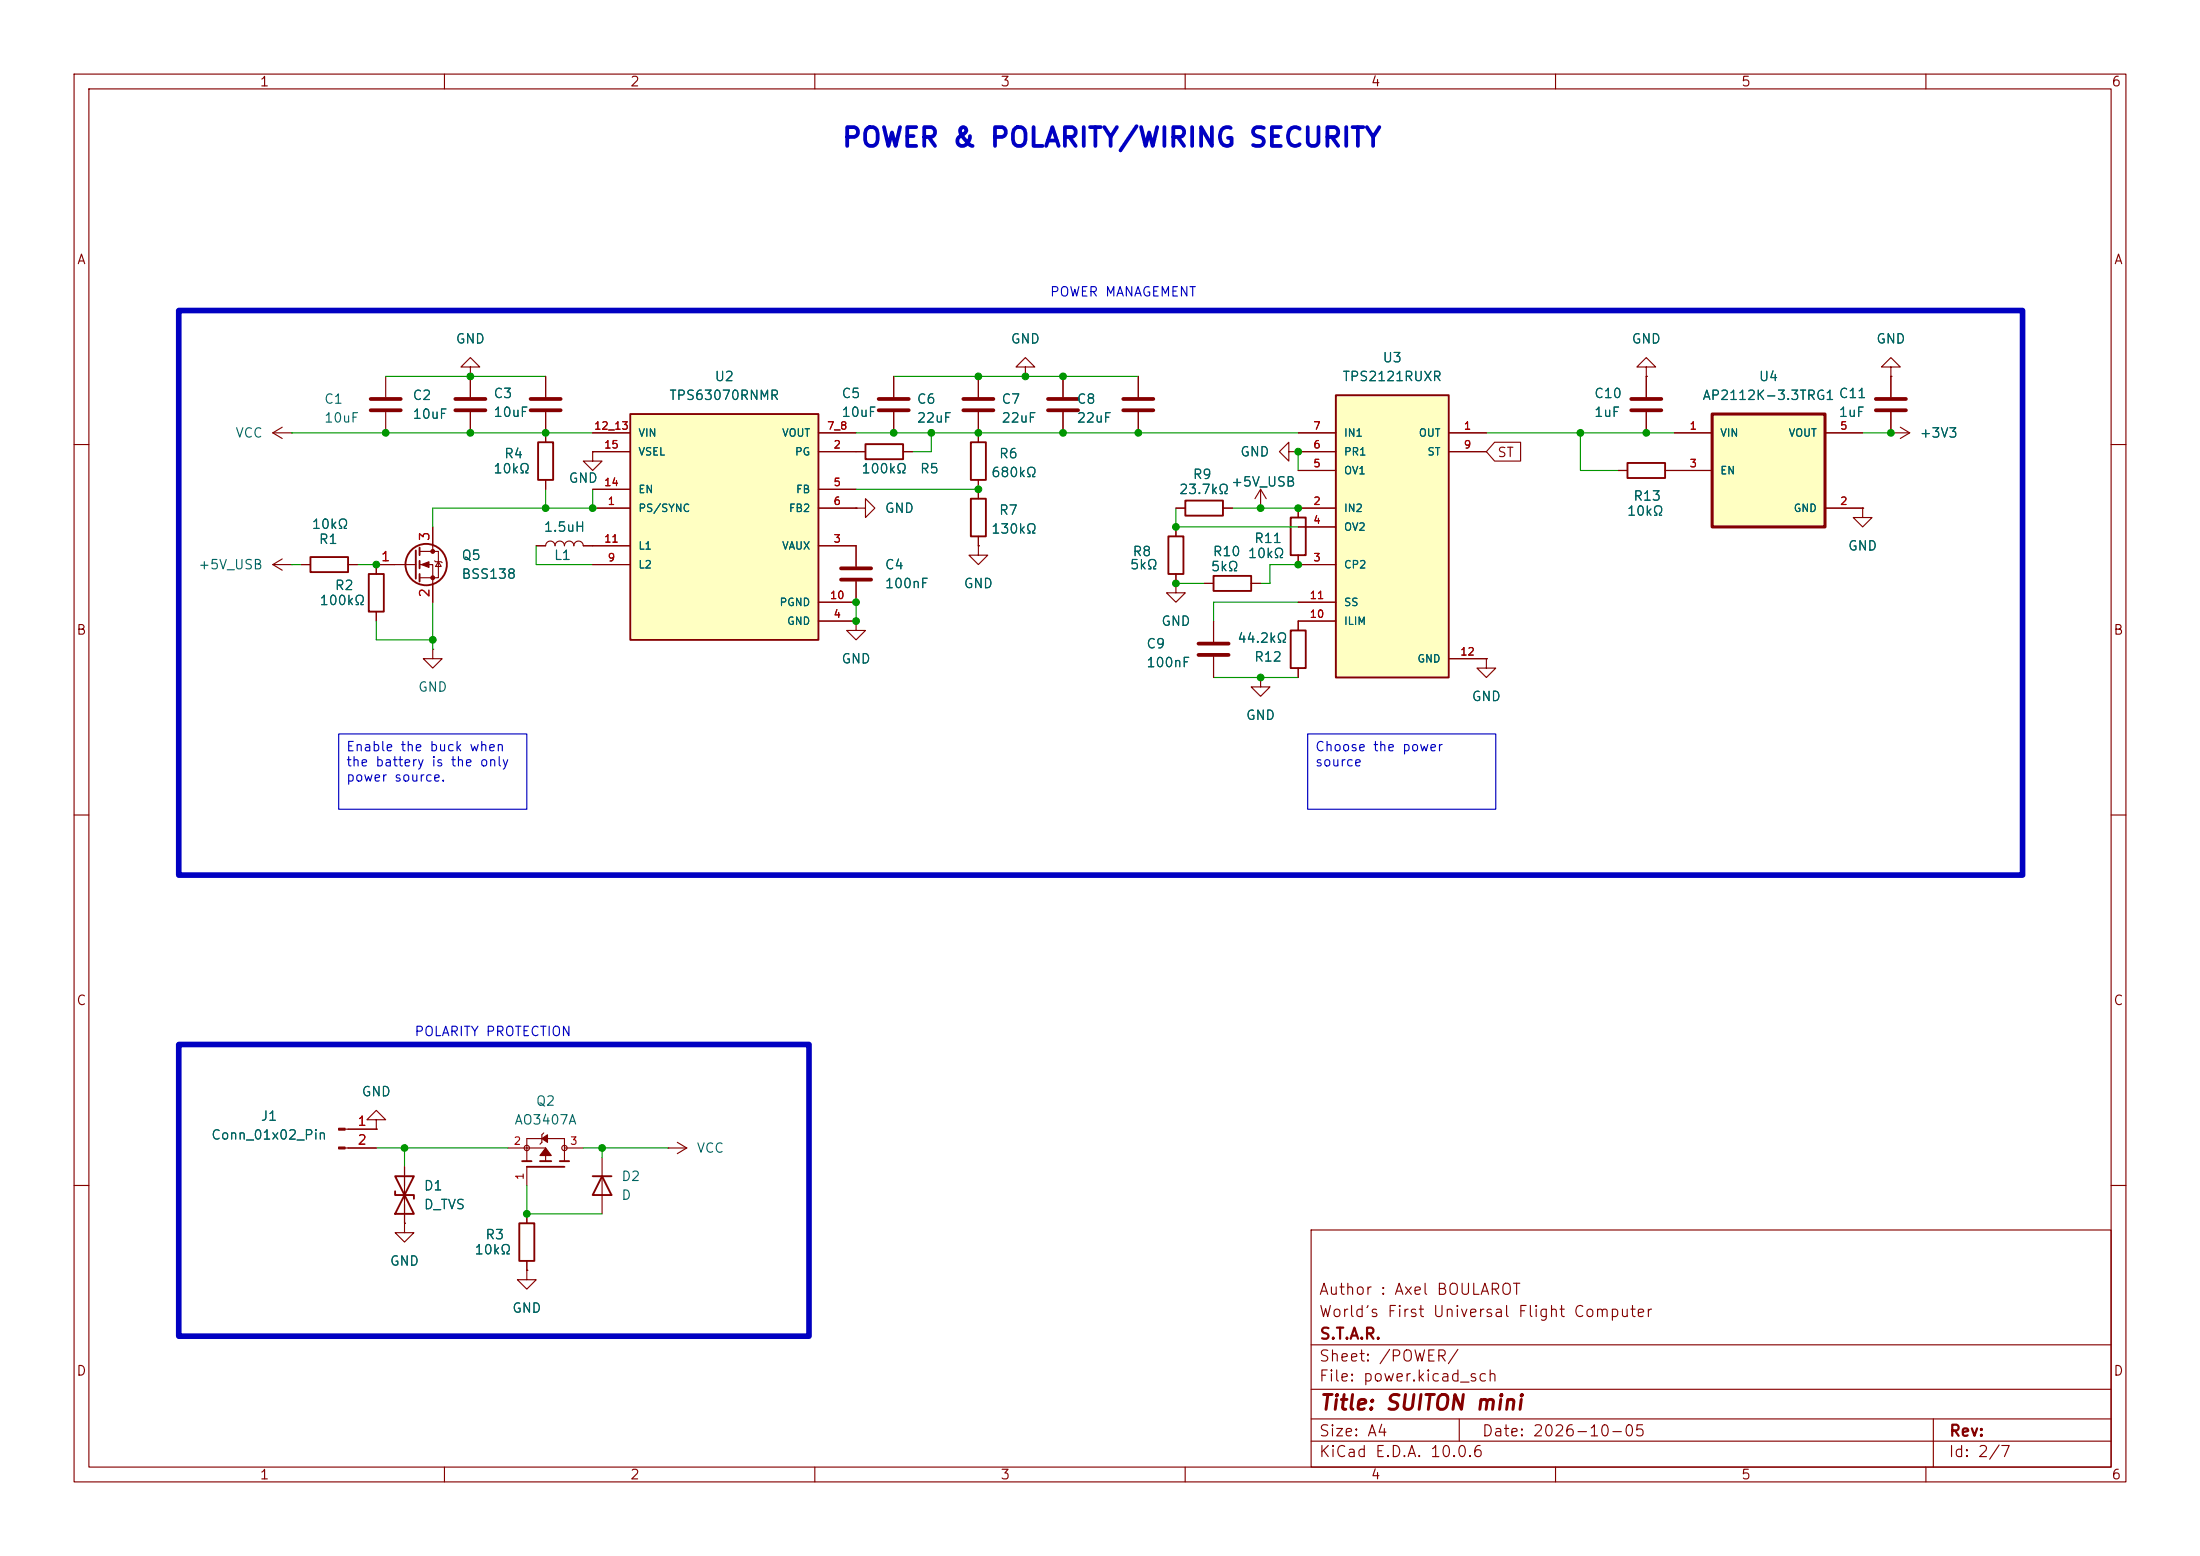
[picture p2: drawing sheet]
<svg xmlns="http://www.w3.org/2000/svg" width="297mm" height="210mm" viewBox="0 0 297 210" stroke-linecap="round" stroke-linejoin="round" font-family="sans-serif">
<g fill="none" stroke="#840000" stroke-width=".15">
<path d="M10 10h277v190h-277zM12 12h273v186h-273zM60 10v2M110 10v2M160 10v2M210 10v2M260 10v2M73.7 58.4v1.3M120.6 50.8v2.8M120.6 55.6v2.8M132.1 50.8v2.8M132.1 55.6v2.8"/>
<path d="M10 60h2M50.8 76.2h5.3M56.6 74.4h2.6v3.6h-2.6M56.6 76.2h1.8v5.1M58.4 71.1v3.3M58.7 75.7l.1 .1h.8l.1 .1M59.2 75.8l.4 .7h-.8zM73.7 64.8v1.2M115.6 68.6h1.2v-1.3l1.3 1.3-1.3 1.3v-1.3M115.6 68.6h.1M115.6 61h1.2M115.6 73.7v2.8"/>
<path d="M115.6 78.5v2.8M121.9 61h1.3M132.1 73.7v1.2h1.2l-1.2 1.3-1.3-1.3h1.3M132.1 73.7h.1M170.2 68.6h.1M170.2 66l-.8 1.3M170.2 66l.7 1.3M170.2 66v2.6M174 61v-1.3l-1.3 1.3 1.3 1.2v-1.2h1.3M175.3 61h.1M175.3 68.6v1.3M175.3 74.9v1.3"/>
<path d="M285 60h2M58.4 87.6v1.3h1.3l-1.3 1.3-1.3-1.3h1.3M58.4 87.6h.1M175.3 83.8v1.3M175.3 90.2v1.2M200.7 88.9v1.3h1.2l-1.2 1.2-1.3-1.2h1.3M200.7 88.9h.1M10 110h2M285 110h2M46.6 154.9h4.2M46.6 152.4h4.2M50.8 151.1h1.3l-1.3-1.2-1.3 1.2h1.3v1.3"/>
<path d="M50.8 152.4h.1M54.6 157.5v7.6M68.6 154.9h5.1v1.8M71.1 156.7v-3h5.1v3M71.1 157.5v2.5M73.4 152.9l-.2 .3v1l-.3 .2M76.2 154.9h2.5M81.3 156.2v7.6M90.2 154.9h.1M90.2 154.9h2.5M91.4 154.2l1.3 .7M92.7 154.9l-1.3 .8"/>
<path d="M10 160h2M54.6 165.1v1.3h1.3l-1.3 1.2-1.3-1.2h1.3M54.6 165.1h.1M71.1 171.5v1.2h1.3l-1.3 1.3-1.3-1.3h1.3M71.1 171.5h.1M71.1 163.8v1.3M71.1 170.2v1.3M177 166h108v32h-108zM285 160h2M60 198v2M110 198v2M160 198v2"/>
<path d="M177 194.5h108M177 191.5h108M177 187.5h108M177 181.5h108M197 191.5v3M210 198v2M260 198v2M261 191.5v6.5"/>
<circle cx="71.1" cy="154.9" r=".36"/>
<circle cx="76.2" cy="154.9" r=".36"/>
</g>
<path d="M118.6 55.4h4.1M118.6 53.8h4.1M130 55.4h4.1M130 53.8h4.1M113.5 76.7h4.1M113.5 78.2h4.1" fill="none" stroke="#840000" stroke-width=".51"/>
<g fill="none" stroke="#840000" stroke-width=".25">
<path d="M72.6 59.7h2.1v5.1h-2.1zM116.8 59.9h5.1v2.1h-5.1zM56.1 74.3v3.8M56.6 73.9v1M56.6 75.7v1M56.6 77.5v1M174.2 69.9h2.1v5h-2.1zM174.2 85.1h2.1v5.1h-2.1zM53.3 158.8h2.6l-2.6 5h2.6zM70.5 156.7h1.3M71.1 157.5h5.1M72.9 156.7h1.5"/>
<path d="M75.6 156.7h1.2M80 158.8h2.5M81.3 158.8l1.2 2.5h-2.5zM53.3 160.8v.5h2.6v.5M70.1 165.1h2v5.1h-2z"/>
<circle cx="57.5" cy="76.2" r="2.79"/>
</g>
<g fill="#840000" stroke="#840000" stroke-width=".15">
<path d="M73.7 154.9l.7 1.1h-1.5z"/>
<path d="M73.2 153.7l.7-.5v1z"/>
<path d="M45.7 152.3h.9v.2h-.9z"/>
<path d="M45.7 154.8h.9v.3h-.9z"/>
<path d="M56.9 76.2l1-.4v.8z"/>
<circle cx="58.4" cy="74.4" r=".25"/>
<circle cx="58.4" cy="78" r=".25"/>
</g>
<path d="M180.3 53.3h15.3v38.1h-15.3z" fill="#ffffc2"/>
<path d="M180.3 53.3h15.3v38.1h-15.3zM219.7 62.5h5.1v2h-5.1z" fill="none" stroke="#840000" stroke-width=".25"/>
<g fill="none" stroke="#840000" stroke-width=".15">
<path d="M175.3 58.4h5M195.6 58.4h5.1M175.3 68.6h5M175.3 76.2h5M175.3 71.1h5M175.3 63.5h5M175.3 61h5M195.6 61h5.1M218.4 63.5h1.3M224.8 63.5h1.3M251.5 68.6v1.3h1.2l-1.2 1.2-1.3-1.2h1.3M251.5 68.6h.1"/>
<path d="M175.3 83.8h5M175.3 81.3h5M195.6 88.9h5.1"/>
</g>
<path d="M231.1 55.9h15.3v15.2h-15.3z" fill="#ffffc2"/>
<path d="M231.1 55.9h15.3v15.2h-15.3z" fill="none" stroke="#840000" stroke-width=".41"/>
<g fill="none" stroke="#840000" stroke-width=".15">
<path d="M36.8 58.4h2.6M36.8 58.4l1.3 .8M38.1 57.7l-1.3 .7M39.4 58.4h.1M138.4 49.5h1.3l-1.3-1.2-1.2 1.2h1.2v1.3M138.4 50.8h.1M143.5 50.8v2.8M143.5 55.6v2.8M153.7 50.8v2.8M153.7 55.6v2.8M222.2 49.5h1.3l-1.3-1.2-1.2 1.2h1.2v1.3M222.2 50.8h.1"/>
<path d="M222.2 50.8v2.8M222.2 55.6v2.8M226.1 58.4h5M246.4 58.4h5.1M255.3 58.4h.1M255.3 49.5h1.2l-1.2-1.2-1.3 1.2h1.3v1.3M255.3 50.8h.1M255.3 58.4h2.5M255.3 50.8v2.8M255.3 55.6v2.8M256.5 57.7l1.3 .7M257.8 58.4l-1.3 .8"/>
<path d="M36.8 76.2l1.3 .8M36.8 76.2h2.6M38.1 75.4l-1.3 .8M39.4 76.2h.1M40.6 76.2h1.3M47 76.2h1.3M50.8 76.2v1.3M158.7 78.7v1.3h1.3l-1.3 1.3-1.2-1.3h1.2M158.7 78.7h.1M158.7 68.6h1.3M158.7 71.1v1.3M158.7 77.5v1.2"/>
<path d="M162.6 78.7h1.2M165.1 68.6h1.3M168.9 78.7h1.3M226.1 63.5h5M246.4 68.6h5.1M50.8 82.6v1.2M115.6 83.8v1.3h1.2l-1.2 1.3-1.3-1.3h1.3M115.6 83.8h.1M163.8 83.8v2.8M163.8 88.6v2.8M170.2 91.4v1.3h1.2l-1.2 1.3-1.3-1.3h1.3M170.2 91.4h.1"/>
</g>
<path d="M41.9 75.2h5.1v2h-5.1zM49.8 77.5h2v5.1h-2zM157.7 72.4h2.1v5.1h-2.1zM160 67.6h5.1v2h-5.1zM163.8 77.7h5.1v2.1h-5.1z" fill="none" stroke="#840000" stroke-width=".25"/>
<path d="M141.5 55.4h4M141.5 53.8h4M151.6 55.4h4.1M151.6 53.8h4.1M220.2 55.4h4.1M220.2 53.8h4.1M253.2 55.4h4.1M253.2 53.8h4.1M161.8 86.9h4.1M161.8 88.4h4.1" fill="none" stroke="#840000" stroke-width=".51"/>
<path d="M85.1 55.9h25.4v30.5h-25.4z" fill="#ffffc2"/>
<path d="M85.1 55.9h25.4v30.5h-25.4zM131.1 59.7h2v5.1h-2zM131.1 67.3h2v5.1h-2z" fill="none" stroke="#840000" stroke-width=".25"/>
<g fill="none" stroke="#840000" stroke-width=".15">
<path d="M52.1 50.8v2.8M52.1 55.6v2.8M63.5 49.5h1.3l-1.3-1.2-1.3 1.2h1.3v1.3M63.5 50.8h.1M63.5 50.8v2.8M63.5 55.6v2.8M73.7 50.8v2.8M73.7 55.6v4.1M80 58.4h5.1M110.5 58.4h5.1M120.6 50.8v2.8M120.6 55.6v2.8"/>
<path d="M132.1 50.8v2.8M132.1 55.6v4.1M138.4 50.8h.1M143.5 50.8v2.8M143.5 55.6v2.8M153.7 50.8v2.8M153.7 55.6v2.8M175.3 58.4h5M195.6 58.4h5.1M201.8 59.7h3.5v2.5h-3.5l-1.1-1.2zM222.2 50.8h.1M222.2 50.8v2.8"/>
<path d="M222.2 55.6v2.8M226.1 58.4h5M246.4 58.4h5.1M255.3 58.4h.1M255.3 50.8h.1M255.3 50.8v2.8M255.3 55.6v2.8M40.6 76.2h1.3M47 76.2h1.3M53.3 76.2h-2.5v1.3M58.4 71.1v2.6M58.4 78.7v2.6"/>
<path d="M72.4 73.7h1.3a.64 .64 0 0 1 .6-.7 .64 .64 0 0 1 .6 .7 .64 .64 0 0 1 .7-.7 .64 .64 0 0 1 .6 .7 .64 .64 0 0 1 .6-.7 .64 .64 0 0 1 .7 .7 .64 .64 0 0 1 .6-.7 .64 .64 0 0 1 .6 .7h6.4M73.7 64.8v1.2M80 61v1.2h1.3l-1.3 1.3-1.3-1.3h1.3M80 61h.1M80 68.6h5.1M80 61h5.1M80 66h5.1M80 76.2h5.1M110.5 68.6h5.1M110.5 61h6.3M110.5 73.7h5.1v2.8M110.5 66h5.1"/>
<path d="M115.6 68.6h.1M115.6 78.5v2.8h-5.1M121.9 61h1.3M132.1 73.7h.1M132.1 64.8v2.5M132.1 72.4v1.3M158.7 78.7h.1M158.7 68.6h1.3M158.7 71.1v1.3M158.7 77.5v1.2M162.6 78.7h1.2M165.1 68.6h1.3"/>
<path d="M168.9 78.7h1.3M170.2 68.6h.1M175.3 61h.1M175.3 61h5M175.3 74.9v1.3h5M175.3 71.1h5M175.3 63.5h5M180.3 68.6h-5v1.3M195.6 61h5.1M218.4 63.5h1.3M224.8 63.5h6.3M246.4 68.6h5.1"/>
<path d="M251.5 68.6h.1M50.8 82.6v1.2M110.5 83.8h5.1M115.6 83.8h.1M163.8 83.8v2.8M163.8 88.6v2.8M170.2 91.4h.1M175.3 81.3h5M175.3 90.2v1.2M180.3 83.8h-5v1.3M195.6 88.9h5.1M200.7 88.9h.1"/>
<path d="M47 152.4h3.8M47 154.9h3.8M50.8 152.4h.1M54.6 157.5v2.5M54.6 165.1h.1M54.6 162.6v2.5M71.1 171.5h.1M71.1 163.8v1.3M71.1 170.2v1.3"/>
</g>
<path d="M50 55.4h4.1M50 53.8h4.1M61.5 55.4h4M61.5 53.8h4M71.6 55.4h4.1M71.6 53.8h4.1" fill="none" stroke="#840000" stroke-width=".51"/>
<g fill="none" stroke="#009600" stroke-width=".15">
<path d="M39.4 58.4h40.6M52.1 50.8h21.6M115.6 58.4h59.7M120.6 50.8h33.1M125.7 58.4v2.6h-2.5M200.7 58.4h25.4M213.4 58.4v5.1h5M251.5 58.4h3.8M39.4 76.2h1.2M48.3 76.2h2.5M72.4 73.7v2.5h7.6M73.7 66v2.6"/>
<path d="M80 66v2.6h-21.6v2.5M115.6 66h16.5M158.7 78.7h3.9M158.7 68.6v2.5h16.6M166.4 68.6h8.9M175.3 76.2h-3.9v2.5h-1.2M175.3 61v2.5M50.8 83.8v2.6h7.6M58.4 81.3v6.3M115.6 81.3v2.5M163.8 91.4h11.5M175.3 81.3h-11.5v2.5"/>
<path d="M50.8 154.9h17.8M54.6 154.9v2.6M78.7 154.9h11.5M81.3 154.9v1.3M71.1 160v3.8h10.2"/>
</g>
<path d="M45.7 99.1h25.4v10.1h-25.4zM176.5 99.1h25.4v10.1h-25.4zM24.1 170.2h.1" fill="none" stroke="#0000c2" stroke-width=".15"/>
<path d="M24.1 41.9h248.9v76.2h-248.9zM24.1 141h85.1v39.3h-85.1z" fill="none" stroke="#0000c2" stroke-width=".76"/>
<g fill="#009600" stroke="#009600" stroke-width=".14">
<circle cx="143.5" cy="58.4" r=".46"/>
<circle cx="143.5" cy="50.8" r=".46"/>
<circle cx="138.4" cy="50.8" r=".46"/>
<circle cx="158.7" cy="71.1" r=".46"/>
<circle cx="175.3" cy="76.2" r=".46"/>
<circle cx="158.7" cy="78.7" r=".46"/>
<circle cx="170.2" cy="68.6" r=".46"/>
<circle cx="153.7" cy="58.4" r=".46"/>
<circle cx="132.1" cy="50.8" r=".46"/>
<circle cx="132.1" cy="58.4" r=".46"/>
<circle cx="80" cy="68.6" r=".46"/>
<circle cx="115.6" cy="81.3" r=".46"/>
<circle cx="132.1" cy="66" r=".46"/>
<circle cx="125.7" cy="58.4" r=".46"/>
<circle cx="120.6" cy="58.4" r=".46"/>
<circle cx="115.6" cy="83.8" r=".46"/>
<circle cx="81.3" cy="154.9" r=".46"/>
<circle cx="71.1" cy="163.8" r=".46"/>
<circle cx="54.6" cy="154.9" r=".46"/>
<circle cx="58.4" cy="86.4" r=".46"/>
<circle cx="170.2" cy="91.4" r=".46"/>
<circle cx="222.2" cy="58.4" r=".46"/>
<circle cx="213.4" cy="58.4" r=".46"/>
<circle cx="175.3" cy="61" r=".46"/>
<circle cx="175.3" cy="68.6" r=".46"/>
<circle cx="255.3" cy="58.4" r=".46"/>
<circle cx="50.8" cy="76.2" r=".46"/>
<circle cx="73.7" cy="68.6" r=".46"/>
<circle cx="52.1" cy="58.4" r=".46"/>
<circle cx="63.5" cy="50.8" r=".46"/>
<circle cx="63.5" cy="58.4" r=".46"/>
<circle cx="73.7" cy="58.4" r=".46"/>
</g>
<text font-size="2.5" fill="#0000c2" x="113.5" y="20.5">POWER &amp; POLARITY/WIRING SECURITY</text>
<text font-size="2" fill="#840000" x="178" y="190.8">Title: SUITON mini</text>
<g font-size="1.5" fill="#840000">
<text x="178" y="178.1">World’s First Universal Flight Computer</text>
<text x="178" y="175.1">Author : Axel BOULAROT</text>
<text x="178" y="184.1">Sheet: /POWER/</text>
<text x="178" y="181.1">S.T.A.R.</text>
<text x="178" y="186.8">File: power.kicad_sch</text>
<text x="178" y="197">KiCad E.D.A. 10.0.6</text>
<text x="178" y="194.2">Size: A4</text>
<text x="200" y="194.2">Date: 2026-10-05</text>
<text x="263" y="197">Id: 2/7</text>
<text x="263" y="194.2">Rev:</text>
</g>
<g font-size="1.3" fill="#840000">
<text x="35" y="12">1</text>
<text x="85" y="12">2</text>
<text x="135" y="12">3</text>
<text x="185" y="12">4</text>
<text x="235" y="12">5</text>
<text x="285" y="12">6</text>
<text x="10.3" y="36">A</text>
<text x="285.3" y="36">A</text>
<text x="202.1" y="62">ST</text>
<text x="10.2" y="86">B</text>
<text x="285.2" y="86">B</text>
<text x="10.2" y="136">C</text>
<text x="285.2" y="136">C</text>
<text x="10.2" y="186">D</text>
<text x="285.2" y="186">D</text>
<text x="35" y="200">1</text>
<text x="85" y="200">2</text>
<text x="135" y="200">3</text>
<text x="185" y="200">4</text>
<text x="235" y="200">5</text>
<text x="285" y="200">6</text>
</g>
<g font-size="1.3" fill="#0000c2">
<text x="141.7" y="40.3">POWER MANAGEMENT</text>
<text x="46.6" y="101.7">Enable the buck when</text>
<text x="177.5" y="101.7">Choose the power</text>
<text x="46.6" y="103.8">the battery is the only</text>
<text x="46.6" y="105.8">power source.</text>
<text x="177.5" y="103.8">source</text>
<text x="55.9" y="140.2">POLARITY PROTECTION</text>
</g>
<g font-size="1.3" fill="#006464">
<text x="61.4" y="46.7">GND</text>
<text x="136.4" y="46.7">GND</text>
<text x="220.2" y="46.7">GND</text>
<text x="253.2" y="46.7">GND</text>
<text x="96.4" y="51.8">U2</text>
<text x="181.2" y="51.8">TPS2121RUXR</text>
<text x="186.6" y="49.2">U3</text>
<text x="237.4" y="51.8">U4</text>
<text x="31.7" y="59.4">VCC</text>
<text x="43.7" y="54.8">C1</text>
<text x="43.7" y="57.4">10uF</text>
<text x="55.6" y="54.3">C2</text>
<text x="55.6" y="56.8">10uF</text>
<text x="66.5" y="54">C3</text>
<text x="66.5" y="56.6">10uF</text>
<text x="90.3" y="54.3">TPS63070RNMR</text>
<text x="113.5" y="54">C5</text>
<text x="113.5" y="56.6">10uF</text>
<text x="123.7" y="54.8">C6</text>
<text x="123.7" y="57.4">22uF</text>
<text x="135.1" y="54.8">C7</text>
<text x="135.1" y="57.4">22uF</text>
<text x="145.3" y="54.8">C8</text>
<text x="145.3" y="57.4">22uF</text>
<text x="215.1" y="54">C10</text>
<text x="215.1" y="56.6">1uF</text>
<text x="229.7" y="54.3">AP2112K-3.3TRG1 C11</text>
<text x="248.1" y="56.6">1uF</text>
<text x="259.1" y="59.4">+3V3</text>
<text x="66.5" y="64.2">10kΩ</text>
<text x="68" y="62.2">R4</text>
<text x="76.7" y="65.5">GND</text>
<text x="116.2" y="64.2">100kΩ</text>
<text x="124.1" y="64.2">R5</text>
<text x="133.7" y="64.7">680kΩ</text>
<text x="134.8" y="62.2">R6</text>
<text x="160.9" y="65">R9</text>
<text x="166.1" y="66">+5V_USB</text>
<text x="167.3" y="61.9">GND</text>
<text x="42" y="71.7">10kΩ</text>
<text x="119.4" y="69.5">GND</text>
<text x="134.8" y="69.8">R7</text>
<text x="159.1" y="67">23.7kΩ</text>
<text x="219.5" y="69.9">10kΩ</text>
<text x="220.4" y="67.9">R13</text>
<text x="26.7" y="77.2">+5V_USB</text>
<text x="43" y="73.7">R1</text>
<text x="62.2" y="75.9">Q5</text>
<text x="73.3" y="72.1">1.5uH</text>
<text x="74.7" y="75.9">L1</text>
<text x="119.4" y="77.2">C4</text>
<text x="133.7" y="72.3">130kΩ</text>
<text x="152.5" y="77.2">5kΩ</text>
<text x="152.8" y="75.4">R8</text>
<text x="163.4" y="77.4">5kΩ</text>
<text x="163.6" y="75.4">R10</text>
<text x="168.4" y="75.6">10kΩ</text>
<text x="169.2" y="73.6">R11</text>
<text x="249.4" y="74.6">GND</text>
<text x="43" y="82">100kΩ</text>
<text x="45.1" y="80">R2</text>
<text x="62.2" y="78.4">BSS138</text>
<text x="119.4" y="79.7">100nF</text>
<text x="130" y="79.7">GND</text>
<text x="113.5" y="89.9">GND</text>
<text x="154.7" y="87.8">C9</text>
<text x="156.7" y="84.8">GND</text>
<text x="167" y="87.1">44.2kΩ</text>
<text x="169.2" y="89.6">R12</text>
<text x="56.4" y="93.7">GND</text>
<text x="154.7" y="90.4">100nF</text>
<text x="198.6" y="94.9">GND</text>
<text x="168.1" y="97.5">GND</text>
<text x="48.7" y="148.3">GND</text>
<text x="72.3" y="149.6">Q2</text>
<text x="28.4" y="154.1">Conn_01x02_Pin</text>
<text x="35.1" y="151.6">J1</text>
<text x="69.4" y="152.1">AO3407A</text>
<text x="94" y="155.9">VCC</text>
<text x="57.1" y="161">D1</text>
<text x="83.8" y="159.7">D2</text>
<text x="57.1" y="163.5">D_TVS</text>
<text x="65.4" y="167.6">R3</text>
<text x="83.8" y="162.3">D</text>
<text x="52.5" y="171.1">GND</text>
<text x="64" y="169.6">10kΩ</text>
<text x="69.1" y="177.5">GND</text>
</g>
<g font-size="1.3" fill="#a90000">
<text x="51.3" y="76.1">1</text>
<text x="58.3" y="73.1" transform="rotate(-90 58.3 73.1)">3</text>
<text x="58.3" y="80.7" transform="rotate(-90 58.3 80.7)">2</text>
<text x="48.2" y="152.3">1</text>
<text x="48.2" y="154.8">2</text>
</g>
<g font-size="1" fill="#a90000">
<text x="80.1" y="58.2">12_13</text>
<text x="111.6" y="58.2">7_8</text>
<text x="177.2" y="58.2">7</text>
<text x="197.5" y="58.2">1</text>
<text x="228" y="58.2">1</text>
<text x="248.3" y="58.2">5</text>
<text x="81.5" y="65.9">14</text>
<text x="81.5" y="60.8">15</text>
<text x="112.4" y="60.8">2</text>
<text x="112.4" y="65.9">5</text>
<text x="177.2" y="63.3">5</text>
<text x="177.2" y="60.8">6</text>
<text x="197.5" y="60.8">9</text>
<text x="228" y="63.3">3</text>
<text x="82" y="68.4">1</text>
<text x="112.4" y="68.4">6</text>
<text x="177.2" y="68.4">2</text>
<text x="177.2" y="70.9">4</text>
<text x="248.3" y="68.4">2</text>
<text x="81.5" y="73.5">11</text>
<text x="82" y="76">9</text>
<text x="112.4" y="73.5">3</text>
<text x="177.2" y="76">3</text>
<text x="112" y="81.1">10</text>
<text x="112.4" y="83.6">4</text>
<text x="176.7" y="83.6">10</text>
<text x="176.7" y="81.1">11</text>
<text x="197.1" y="88.7">12</text>
<text x="69.3" y="154.8">2</text>
<text x="76.9" y="154.8">3</text>
<text x="70.9" y="159.3" transform="rotate(-90 70.9 159.3)">1</text>
</g>
<g font-size="1" fill="#006464">
<text x="86.1" y="59.2">VIN</text>
<text x="105.5" y="59.2">VOUT</text>
<text x="181.4" y="59.2">IN1</text>
<text x="191.5" y="59.2">OUT</text>
<text x="232.2" y="59.2">VIN</text>
<text x="241.4" y="59.2">VOUT</text>
<text x="86.1" y="61.7">VSEL</text>
<text x="107.2" y="61.7">PG</text>
<text x="181.4" y="64.3">OV1</text>
<text x="181.4" y="61.7">PR1</text>
<text x="192.6" y="61.7">ST</text>
<text x="232.2" y="64.3">EN</text>
<text x="86.1" y="69.3">PS/SYNC</text>
<text x="86.1" y="66.8">EN</text>
<text x="106.4" y="69.3">FB2</text>
<text x="107.4" y="66.8">FB</text>
<text x="181.4" y="69.3">IN2</text>
<text x="181.4" y="71.9">OV2</text>
<text x="242.1" y="69.3">GND</text>
<text x="86.1" y="77">L2</text>
<text x="86.1" y="74.4">L1</text>
<text x="105.5" y="74.4">VAUX</text>
<text x="181.4" y="77">CP2</text>
<text x="105.2" y="82">PGND</text>
<text x="181.4" y="82">SS</text>
<text x="106.2" y="84.6">GND</text>
<text x="181.4" y="84.6">ILIM</text>
<text x="191.3" y="89.7">GND</text>
</g>
</svg>
